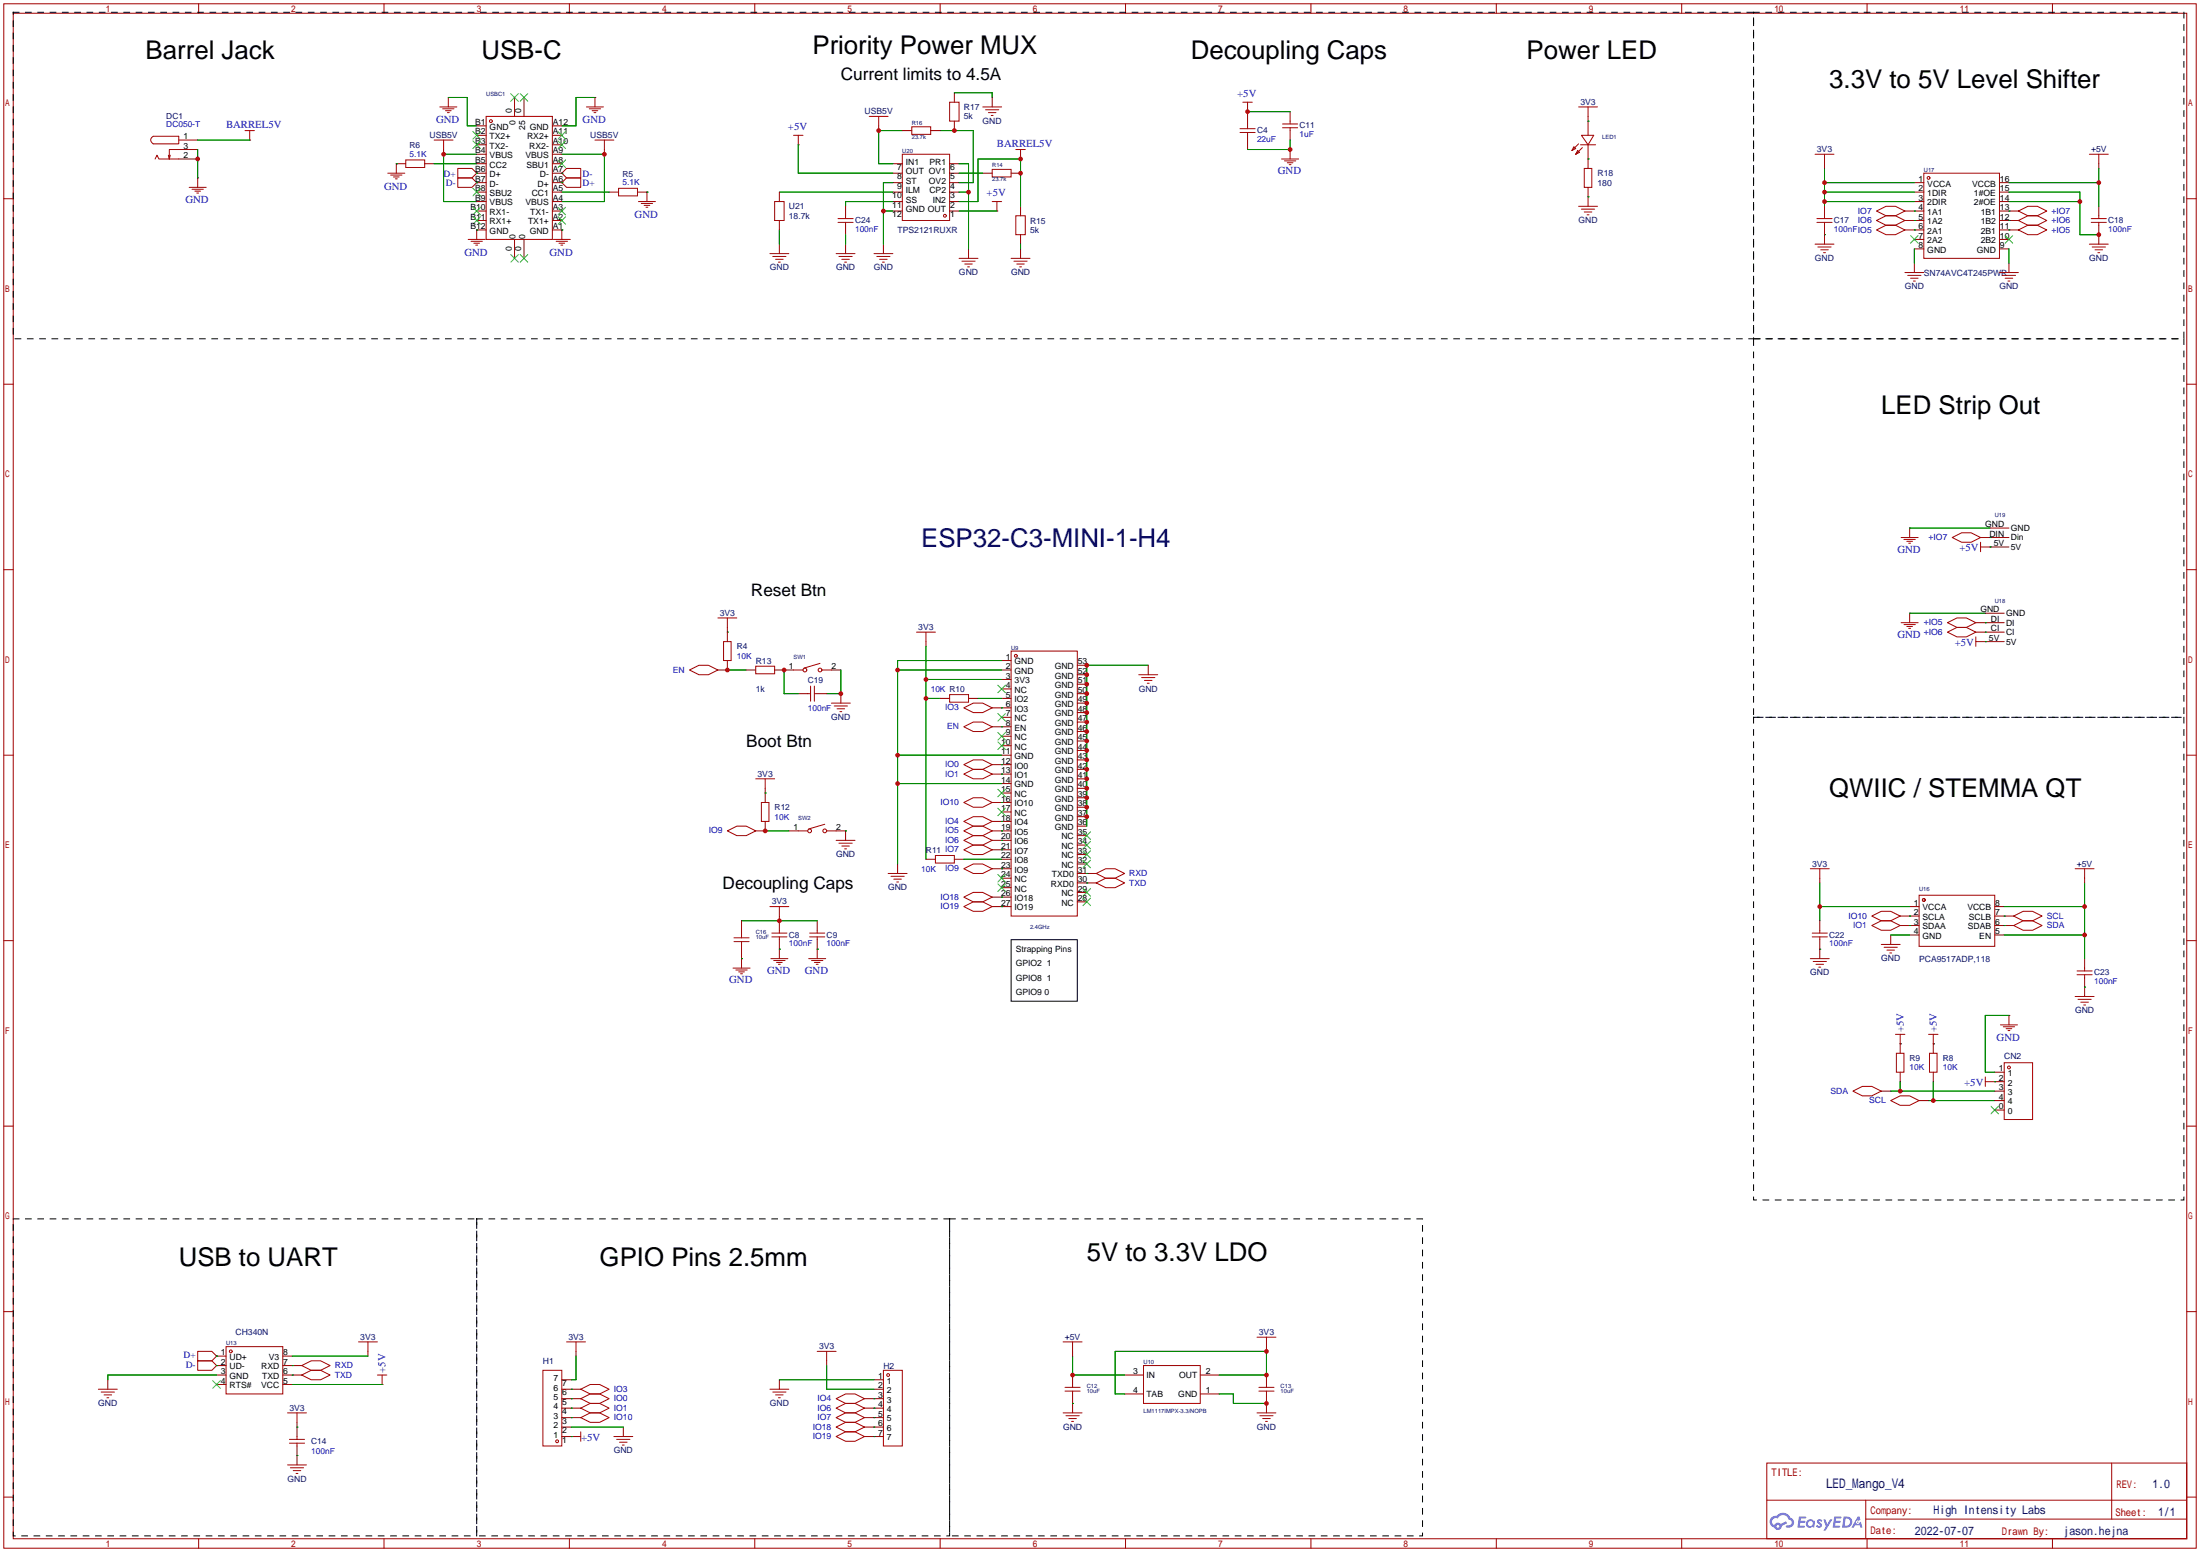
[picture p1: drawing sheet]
<svg xmlns="http://www.w3.org/2000/svg" width="591mm" height="417mm" viewBox="0 0 591 417" stroke-linecap="round" stroke-linejoin="round" font-family="sans-serif">
<g fill="none" stroke="#a10000" stroke-width=".27">
<path d="M1 1h588.8v414.5h-588.8zM3.6 3.6h583.6v409.4h-583.6zM53.3 1v2.6M103.1 1v2.6M152.9 1v2.6M202.7 1v2.6M252.5 1v2.6M302.3 1v2.6M352 1v2.6M401.8 1v2.6M451.6 1v2.6M501.4 1v2.6"/>
<path d="M551.2 1v2.6M1 53.3h2.6M587.2 53.3h2.6M1 103.1h2.6M587.2 103.1h2.6M1 152.9h2.6M587.2 152.9h2.6M1 202.7h2.6M587.2 202.7h2.6M1 252.5h2.6M587.2 252.5h2.6M1 302.3h2.6"/>
<path d="M587.2 302.3h2.6M1 352h2.6M587.2 352h2.6M474.5 392.7h112.7v20.3h-112.7zM567.1 392.7v15M1 401.8h2.6M53.3 413v2.5M103.1 413v2.5M152.9 413v2.5M202.7 413v2.5M252.5 413v2.5M302.3 413v2.5"/>
<path d="M352 413v2.5M401.8 413v2.5M451.6 413v2.5M474.5 402.7h112.7M501 407.7h86.2M501 402.7v10.1M501.4 413v2.5M551.2 413v2.5M587.2 401.8h2.6"/>
</g>
<g fill="#5487ff">
<path d="M488.1 407.9h1l.3 .2-.3 .4a.34 .34 0 0 0-.2-.3 .34 .34 0 0 0-.4 .2v.1a.8 .8 0 0 1 .8 .8 .8 .8 0 0 1-.8 .8l-.9-.4 .4-.4 .5 .3 .2-.3a.88 .88 0 0 1-.6-1.4z"/>
<path d="M489.7 407.8h.5l.5 1.3 .8-1.3h.6l-1.8 3h-.6l.6-1.1z"/>
<path d="M483.1 407l1.9 .2-.1 .3-1.3 .1-.1 .6h1.1l.3 .2-.3 .3h-1.1l-.2 .8h1.3l.1 .3-.1 .2h-1.9z"/>
<path d="M492.6 407l1.9 .2-.1 .3-1.3 .1-.1 .6h1.1l.2 .2-.2 .3h-1.2l-.1 .8h1.2l.2 .3-.2 .2h-1.9z"/>
<path d="M498.9 407h.5l.2 .9-.4 .3a.5 .5 0 0 0-.8 .2 .5 .5 0 0 0 .4 .7 .5 .5 0 0 0 .6-.5l.3-.2 .5 1.6h-.6l-.2-.6h-1.2l-.4 .6h-.6z"/>
<path d="M495.1 407l-.4 3h1a1.52 1.52 0 0 0 1.7-1.5 1.52 1.52 0 0 0-1.8-1.5zM495.6 407.6a1.03 1.03 0 0 1 1.2 1.1 1.03 1.03 0 0 1-1.4 .8z"/>
<path d="M485.3 408.2a1.11 1.11 0 0 0-.1 1.5 1.11 1.11 0 0 0 1.5 .1l.5 .2 .2-1.6-.4-.2a1.07 1.07 0 0 0-1.7 0zM485.5 408.9a.67 .67 0 0 1 1.3 0 .67 .67 0 0 1-1.3 0z"/>
<path d="M475.7 407.3a1.57 1.57 0 0 0 .8 2.7 1.04 1.04 0 0 0 1.1 .6 1.04 1.04 0 0 0 .9-1l1.4-.8-.3-.5-1.4 .7-.5-.3h-.6l-.6 .6a1 1 0 0 1-.5-1.4 1 1 0 0 1 1.4-.3 1.53 1.53 0 0 1 1.6-.9 1.53 1.53 0 0 1 1.3 1.2 .82 .82 0 0 1 .8 1 .82 .82 0 0 1-1.1 .5 .31 .31 0 0 0-.4 .3 .31 .31 0 0 0 .3 .3 1.43 1.43 0 0 0 1.8-.9 1.43 1.43 0 0 0-.9-1.8 2.26 2.26 0 0 0-3.8-.5l-.8 .2zM477.1 409.7a.39 .39 0 0 1 .7 0 .39 .39 0 0 1-.7 0z"/>
<circle cx="498.9" cy="408.5" r=".19"/>
</g>
<g fill="none" stroke="#a10000" stroke-width=".27">
<path d="M40.8 36.9l.3-.3h6.9v2h-6.9l-.6-.9zM65.8 35.1h2.5M67.1 35.1v2.5M116.6 37.6h5.1M118.1 28.7h4.6M118.9 29.2h3M119.1 37.6v2.5M119.6 29.7h1.6M120.1 30.2h.5M120.4 26.2v2.5M130.6 31.2h17.7v33.1h-17.7zM157.5 28.7h4.6"/>
<path d="M158.2 29.2h3.1M159 29.7h1.5M159.5 30.2h.5M159.8 26.2v2.5M159.8 37.6h5M162.3 37.6v2.5M213.1 36.3h2.5M214.4 36.3v2.6M233.4 31.2h5.1M236 31.2v2.6M244.9 34h5v2.1h-5zM255 27.4h2.6v5.1h-2.6z"/>
<path d="M263.9 28.7h5.1M264.7 29.5h3.5M265.4 30.2h2.1M266.2 31h.5M333 35.6h4.1M333 34.5h4.1M333.8 27.4h2.5M335 27.4v2.6M335 32.5v2M335 35.6v2M344.4 34.3h4.1M344.4 33.3h4.1"/>
<path d="M346.5 32.5v.8M346.5 34.3v.8M422.7 39.4l.5 .5-1.1 .5zM423.9 28.7h5.1M423.9 38.6l-1.8 1.8M424.4 38.9h4.1M424.7 36.3h3.3l-1.5 2.6zM424.9 39.6l-1.7 1.8M426.5 28.7v2.5M41.7 42.7l.5-1 .5 1h5.3M45.2 41.7l.3 1M45.7 41.7l-.2 1"/>
<path d="M48 40.1h-2.5v2.6M50.8 50.3h4.6M51.6 50.8h3M52.3 51.3h1.5M52.8 51.8h.5M53.1 47.8v2.5M104.1 46.5h4.6M104.9 47h3M105.7 47.5h1.5M106.2 48h.5M106.4 43.9v2.6M109 42.9h5v2.1h-5z"/>
<path d="M122.9 47.8h3.8l1.3 1.2-1.3 1.3h-3.8zM122.9 45.2h3.8l1.3 1.3-1.3 1.3h-3.8zM150.9 46.5l1.2-1.3h3.9v2.6h-3.9zM150.9 49l1.2-1.2h3.9v2.5h-3.9zM166.1 50.5h5.1v2.1h-5.1zM171.4 54.1h4.6M172.2 54.6h3.1M173 55.1h1.5M173.5 55.6h.5M173.7 51.6v2.5M208 54.1h2.6v5.1h-2.6zM225 59.7h4.1"/>
<path d="M225 58.7h4.1M227.1 57.9v.8M227.1 59.7v.8M242.3 41.4h12.7v17.8h-12.7zM266.4 45.5h5.1v2h-5.1zM266.4 54.1h2.6M267.7 54.1v2.5M272.8 57.9h2.5v5.1h-2.5zM272.8 40.1h2.5M274.1 40.1v2.6M344.2 42.7h4.5M344.9 43.2h3.1"/>
<path d="M345.7 43.7h1.5M346.2 44.2h.5M346.5 40.1v2.6M423.7 40.4l.5 .5-1 .5zM423.9 55.4h5.1M424.7 56.1h3.5M425.4 45.2h2.1v5.1h-2.1zM425.4 56.9h2.1M426.2 57.7h.5M487.4 41.4h5.1M487.9 59.7h4.1M487.9 58.7h4.1"/>
<path d="M490 41.4v2.5M490 57.9v.8M490 59.7v.8M503.9 59.2l2.6-1.3h2.5l2.6 1.3-2.6 1.3h-2.5zM503.9 56.6l2.6-1.2h2.5l2.6 1.2-2.6 1.3h-2.5zM516.6 46.5h20.4v22.8h-20.4zM542 59.2l2.6-1.3h2.5l2.6 1.3-2.6 1.3h-2.5zM542 56.6l2.6-1.2h2.5l2.6 1.2-2.6 1.3h-2.5zM561.1 41.4h5.1M561.6 59.7h4.1M561.6 58.7h4.1M563.6 41.4v2.5"/>
<path d="M563.6 57.9v.8M563.6 59.7v.8M125.7 64.3h4.6M126.5 64.8h3M127.3 65.3h1.5M127.8 65.8h.5M128 61.7v2.6M148.6 64.3h4.6M149.4 64.8h3M150.1 65.3h1.5M150.6 65.8h.5M150.9 61.7v2.6"/>
<path d="M206.8 68.1h5M207.5 68.8h3.6M208.3 69.6h2M209 70.4h.5M224.5 68.1h5.1M225.3 68.8h3.6M226.1 69.6h2M226.8 70.4h.5M234.7 68.1h5.1M235.5 68.8h3.5M236.2 69.6h2.1M237 70.4h.5"/>
<path d="M257.6 69.3h5M258.3 70.1h3.6M259.1 70.9h2M259.8 71.6h.5M271.5 69.3h5.1M272.3 70.1h3.5M273 70.9h2.1M273.8 71.6h.5M487.4 65.5h5.1M488.2 66.3h3.5M488.9 67.1h2.1M489.7 67.8h.5"/>
<path d="M503.9 61.7l2.6-1.2h2.5l2.6 1.2-2.6 1.3h-2.5zM511.6 73.2h5M512.3 73.9h3.6M513.1 74.7h2M513.8 75.4h.5M537 73.2h5M537.7 73.9h3.6M538.5 74.7h2M539.2 75.4h.6M542 61.7l2.6-1.2h2.5l2.6 1.2-2.6 1.3h-2.5zM561.1 65.5h5.1M561.8 66.3h3.6"/>
<path d="M562.6 67.1h2M563.4 67.8h.5M510.5 144.3h4.6M511.3 144.8h3M512.1 145.3h1.5M512.6 145.8h.5M512.8 141.7v2.6M524.3 144.3l2.5-1.3h2.5l2.6 1.3-2.6 1.2h-2.5zM531.9 146.8h2.5M531.9 145.5v2.6M185.2 179.8l2.5-1.2h2.5l2.6 1.2-2.6 1.3h-2.5zM192.8 165.9h5.1"/>
<path d="M194.3 172.2h2v5.1h-2zM195.3 165.9v2.5M202.9 178.8h5.1v2h-5.1zM213.1 179.8h2.5M220.2 178.1l-4.3 1.2M220.7 179.8h2.6M246.1 169.7h5.1M248.7 169.7v2.5M271.5 174.8h17.8v71.1h-17.8zM510.5 167.1h4.6M511.3 167.6h3M512.1 168.1h1.5"/>
<path d="M512.6 168.7h.5M512.8 164.6v2.5M523 169.7l2.5-1.3h2.6l2.5 1.3-2.5 1.2h-2.6zM523 167.1l2.5-1.2h2.6l2.5 1.2-2.5 1.3h-2.6zM530.6 172.2h2.5M530.6 170.9v2.6M216.9 186.2h.8M217.7 184.2v4M218.7 184.2v4M218.7 186.2h.8M223.3 188.7h5M224 189.5h3.6"/>
<path d="M224.8 190.2h2M225.6 191h.5M255 186.4h5.1v2.1h-5.1zM258.8 190l2.6-1.3h2.5l2.5 1.3-2.5 1.3h-2.5zM258.8 195.1l2.6-1.3h2.5l2.5 1.3-2.5 1.2h-2.5zM305.8 181.1h5.1M306.6 181.9h3.5M307.3 182.6h2.1M308.1 183.4h.5M202.9 209h5.1M204.5 215.4h2v5.1h-2zM205.5 209v2.6"/>
<path d="M258.8 205.2l2.6-1.2h2.5l2.5 1.2-2.5 1.3h-2.5zM258.8 207.8l2.6-1.3h2.5l2.5 1.3-2.5 1.2h-2.5zM258.8 215.4l2.6-1.3h2.5l2.5 1.3-2.5 1.3h-2.5zM195.3 223l2.6-1.3h2.5l2.5 1.3-2.5 1.3h-2.5zM214.4 223h2.5M221.5 221.2l-4.3 1.3M222 223h2.5M224.5 225.6h5.1M225.3 226.3h3.6M226.1 227.1h2M226.8 227.8h.5M238.5 234.4h5.1"/>
<path d="M239.3 235.2h3.5M240 236h2.1M240.8 236.7h.5M251.2 229.6h5.1v2h-5.1zM258.8 228.1l2.6-1.3h2.5l2.5 1.3-2.5 1.3h-2.5zM258.8 220.5l2.6-1.3h2.5l2.5 1.3-2.5 1.2h-2.5zM258.8 223l2.6-1.3h2.5l2.5 1.3-2.5 1.3h-2.5zM258.8 225.6l2.6-1.3h2.5l2.5 1.3-2.5 1.2h-2.5zM258.8 233.2l2.6-1.3h2.5l2.5 1.3-2.5 1.2h-2.5zM294.4 237l2.5-1.3h2.6l2.5 1.3-2.5 1.3h-2.6zM294.4 234.4l2.5-1.2h2.6l2.5 1.2-2.5 1.3h-2.6zM486.2 233.2h5"/>
<path d="M488.7 233.2v2.5M557.3 233.2h5.1M559.8 233.2v2.5M196.8 259.8h4.6M197.1 252.7h4.1M197.1 251.7h4.1M199.1 249.7v2M199.1 252.7v2.1M199.1 257.3v2.5M206.8 243.3h5M207 257.3h4.6M207.3 251.5h4"/>
<path d="M207.3 250.4h4M207.8 257.8h3M208.5 258.3h1.6M209 258.8h.5M209.3 243.3v2.6M209.3 249.7v.7M209.3 251.5v.7M209.3 254.8v2.5M217.2 257.3h4.5M217.4 251.5h4.1M217.4 250.4h4.1M217.9 257.8h3.1"/>
<path d="M218.7 258.3h1.5M219.2 258.8h.5M219.5 249.7v.7M219.5 251.5v.7M219.5 254.8v2.5M258.8 243.3l2.6-1.2h2.5l2.5 1.2-2.5 1.3h-2.5zM258.8 240.8l2.6-1.3h2.5l2.5 1.3-2.5 1.3h-2.5zM486.2 257.3h5M486.7 251.5h4M486.7 250.4h4M486.9 258.1h3.6M487.7 258.8h2"/>
<path d="M488.4 259.6h.5M488.7 249.7v.7M488.7 251.5v.7M502.7 245.9l2.5-1.3h2.5l2.6 1.3-2.6 1.2h-2.5zM502.7 248.4l2.5-1.3h2.5l2.6 1.3-2.6 1.3h-2.5zM505.2 253.5h5.1M506 254.3h3.5M506.7 255h2.1M507.5 255.8h.5M515.4 240.3h20.3v13.7h-20.3zM540.8 248.4l2.5-1.3h2.5l2.6 1.3-2.6 1.3h-2.5zM540.8 245.9l2.5-1.3h2.5l2.6 1.3-2.6 1.2h-2.5z"/>
<path d="M559.8 259.8v.8M197.6 260.4h3.1M198.4 260.9h1.5M198.9 261.4h.5M509 277.6h2.6M510.3 277.6v2.6M517.9 277.6h2.5M519.2 277.6v2.6M537.2 275.1h4.6M538 275.6h3M538.7 276.1h1.6M539.2 276.6h.6"/>
<path d="M539.5 272.5v2.6M557.3 267.5h5.1M557.8 261.6h4M557.8 260.6h4M558 268.2h3.6M558.8 269h2M559.6 269.7h.5M559.8 261.6v.8M497.6 292.9l2.5-1.3h2.6l2.5 1.3-2.5 1.2h-2.6zM507.7 295.4l2.6-1.3h2.5l2.6 1.3-2.6 1.3h-2.5zM509.3 282.7h2v5.1h-2zM518.2 282.7h2v5.1h-2z"/>
<path d="M533.1 290.3h2.6M533.1 289.1v2.5M538.2 285.2h7.6v15.3h-7.6zM337.6 358.9h5M340.1 358.9v2.5M26.4 372.9h5.1M27.2 373.6h3.5M27.9 374.4h2.1M28.7 375.2h.5M53.1 362.7h3.8l1.3 1.3-1.3 1.3h-3.8zM53.1 365.3h3.8l1.3 1.2-1.3 1.3h-3.8zM60.7 361.4h15.2v12.7h-15.2z"/>
<path d="M77.2 379.2h5.1M79.8 379.2v2.6M81 369.1l2.6-1.3h2.5l2.5 1.3-2.5 1.2h-2.5zM81 366.5l2.6-1.2h2.5l2.5 1.2-2.5 1.3h-2.5zM96.3 360.2h5M98.8 360.2v2.5M101.3 369.1h2.6M102.6 369.1v2.5M145.8 367.8h5.1v20.3h-5.1zM152.1 360.2h5.1M154.7 360.2v2.5M156 372.9l2.5-1.3h2.5l2.6 1.3-2.6 1.2h-2.5z"/>
<path d="M156 375.4l2.5-1.3h2.5l2.6 1.3-2.6 1.3h-2.5zM156 378l2.5-1.3h2.5l2.6 1.3-2.6 1.2h-2.5zM206.8 372.9h5M207.5 373.6h3.6M208.3 374.4h2M209 375.2h.5M219.5 362.7h5M222 362.7v2.6M224.5 378l2.6-1.3h2.5l2.6 1.3-2.6 1.2h-2.5zM224.5 375.4l2.6-1.3h2.5l2.6 1.3-2.6 1.3h-2.5zM237.2 367.8h5.1v20.3h-5.1zM285.5 379.2h5.1"/>
<path d="M285.5 360.2h5.1M286 373.4h4.1M286 372.4h4.1M286.3 380h3.5M288 360.2v2.5M288 371.6v.8M288 373.4v.7M307.1 366.5h15.2v10.2h-15.2zM337.6 379.2h5M338.1 373.4h4M338.1 372.4h4M338.3 380h3.6"/>
<path d="M340.1 371.6v.8M340.1 373.4v.7M77.2 393.2h5.1M77.7 386.3h4.1M77.7 387.4h4.1M78 394h3.5M78.7 394.7h2.1M79.5 395.5h.5M79.8 385.6v.7M79.8 387.4v.7M153.4 385.6h2.6M156 380.5l2.5-1.3h2.5l2.6 1.3-2.6 1.3h-2.5z"/>
<path d="M156 384.3v2.5M164.8 385.6h5.1M165.6 386.3h3.6M166.4 387.1h2M167.1 387.9h.5M224.5 380.5l2.6-1.3h2.5l2.6 1.3-2.6 1.3h-2.5zM224.5 383l2.6-1.2h2.5l2.6 1.2-2.6 1.3h-2.5zM224.5 385.6l2.6-1.3h2.5l2.6 1.3-2.6 1.2h-2.5zM287 380.7h2.1M287.8 381.5h.5M339.1 380.7h2M339.9 381.5h.5"/>
<circle cx="131.8" cy="32.5" r=".38"/>
<circle cx="253.7" cy="57.9" r=".38"/>
<circle cx="517.9" cy="47.8" r=".38"/>
<circle cx="216.2" cy="179.8" r=".51"/>
<circle cx="220.2" cy="179.8" r=".51"/>
<circle cx="272.8" cy="176" r=".38"/>
<circle cx="217.4" cy="223" r=".51"/>
<circle cx="221.5" cy="223" r=".51"/>
<circle cx="516.6" cy="241.6" r=".38"/>
<circle cx="539.5" cy="286.5" r=".38"/>
<circle cx="62" cy="362.7" r=".38"/>
<circle cx="238.5" cy="369.1" r=".38"/>
<circle cx="149.6" cy="386.8" r=".38"/>
</g>
<g fill="none" stroke="#870000" stroke-width=".27">
<path d="M48 37.6h5.1M67.1 37.6h.1M120.4 26.2h.1M128 33.8h2.6M128 36.3h2.6M128 38.9h2.6M138.2 26.2v5M140.7 26.2v5M148.3 33.8h2.6M148.3 36.3h2.6M148.3 38.9h2.6M159.8 26.2h.1"/>
<path d="M214.4 38.9h.1M236 33.8v1.3M242.3 35.1h2.6M249.9 35.1h2.6M256.3 24.9v2.5M256.3 32.5v2.6M266.4 26.2v2.5M335 30h.1M335 30v2.5M335 37.6v2.5M346.5 30v2.5M346.5 35.1v2.5"/>
<path d="M426.5 31.2v5.1M426.5 38.9v6.3M48 42.7h5.1M48 40.1h5.1M53.1 47.8h.1M106.4 43.9h.1M106.4 43.9h2.6M114 43.9h2.6M119.1 40.1v1.3M128 49h.1M128 46.5h.1M128 51.6h2.6"/>
<path d="M128 43.9h2.6M128 49h2.6M128 54.1h2.6M128 56.6h2.6M128 59.2h2.6M128 41.4h2.6M128 46.5h2.6M148.3 51.6h2.6M148.3 43.9h2.6M148.3 49h2.6M148.3 54.1h2.6M148.3 56.6h2.6"/>
<path d="M148.3 59.2h2.6M148.3 41.4h2.6M148.3 46.5h2.6M150.9 46.5h.1M150.9 49h.1M162.3 40.1v1.3M163.6 51.6h2.5M171.2 51.6h2.5M173.7 51.6h.1M209.3 51.6v2.5M209.3 59.2v2.5M227.1 55.4v2.5"/>
<path d="M239.8 51.6h2.5M239.8 43.9h2.5M239.8 49h2.5M239.8 54.1h2.5M239.8 56.6h2.5M239.8 46.5h2.5M255 51.6h2.6M255 43.9h2.6M255 49h2.6M255 54.1h2.6M255 56.6h2.6M255 46.5h2.6"/>
<path d="M263.9 46.5h2.5M267.7 56.6h.1M271.5 46.5h2.6M274.1 42.7h.1M274.1 55.4v2.5M346.5 40.1h.1M426.5 50.3v5.1M490 43.9v1.3M490 55.4v2.5M511.6 56.6h5M511.6 59.2h5M514.1 51.6h2.5"/>
<path d="M514.1 49h2.5M514.1 54.1h2.5M537 51.6h2.5M537 49h2.5M537 54.1h2.5M537 56.6h5M537 59.2h5M563.6 43.9v1.3M563.6 55.4v2.5M128 61.7h.1M128 61.7h2.6M138.2 64.3v5"/>
<path d="M140.7 64.3v5M148.3 61.7h2.6M150.9 61.7h.1M209.3 65.5v2.6M227.1 60.5v2.5M227.1 65.5v2.6M237.2 65.5v2.6M260.1 66.8v2.5M274.1 63v2.5M274.1 66.8v2.5M490 60.5v5M511.6 61.7h5"/>
<path d="M514.1 64.3h2.5M514.1 66.8h2.5M514.1 70.6v2.6M537 61.7h5M537 64.3h2.5M537 66.8h2.5M539.5 70.6v2.6M563.6 60.5v5M512.8 141.7h.1M531.9 144.3h7.6M534.4 146.8h.1M534.4 146.8h5.1"/>
<path d="M534.4 141.7h5.1M195.3 177.3v2.5h-2.5M195.3 168.4v3.8M200.4 179.8h2.5M208 179.8h5.1M223.3 179.8h2.5M248.7 172.2v1.3M269 179.8h2.5M269 177.3h2.5M289.3 178.6h2.5M308.4 178.6v2.5M512.8 164.6h.1"/>
<path d="M530.6 169.7h7.6M530.6 167.1h7.6M533.1 172.2h.1M533.1 172.2h5.1M533.1 164.6h5.1M214.4 186.2h2.5M219.5 186.2h2.5M225.8 186.2v2.5M252.5 187.5h2.5M260.1 187.5h2.5M266.4 195.1h5.1M266.4 190h5.1"/>
<path d="M269 197.6h2.5M269 192.5h2.5M269 187.5h2.5M269 184.9h2.5M269 182.4h2.5M289.3 181.1h2.5M289.3 183.6h2.5M289.3 186.2h2.5M289.3 188.7h2.5M289.3 191.3h2.5M289.3 193.8h2.5M289.3 196.3h2.5"/>
<path d="M289.3 198.9h2.5M205.5 211.6v3.8M266.4 215.4h5.1M266.4 207.8h5.1M266.4 205.2h5.1M269 217.9h2.5M269 212.9h2.5M269 210.3h2.5M269 202.7h2.5M269 200.2h2.5M289.3 201.4h2.5M289.3 204h2.5"/>
<path d="M289.3 206.5h2.5M289.3 209h2.5M289.3 211.6h2.5M289.3 214.1h2.5M289.3 216.7h2.5M289.3 219.2h2.5M205.5 220.5v2.5h-2.6M211.8 223h2.6M224.5 223h2.6v2.6M241 231.9v2.5M248.7 230.6h2.5M256.3 230.6h2.5"/>
<path d="M266.4 233.2h5.1M266.4 228.1h5.1M266.4 225.6h5.1M266.4 223h5.1M266.4 220.5h5.1M269 238.3h2.5M269 235.7h2.5M269 230.6h2.5M289.3 221.7h2.5M289.3 224.3h2.5M289.3 226.8h2.5M289.3 229.4h2.5"/>
<path d="M289.3 231.9h2.5M289.3 234.4h5.1M289.3 237h5.1M289.3 239.5h2.5M488.7 235.7v1.3M559.8 235.7v1.3M199.1 257.3h.1M199.1 247.1v2.6M199.1 254.8v2.5M209.3 254.8h.1M209.3 245.9v3.8M209.3 252.2v2.6"/>
<path d="M219.5 254.8h.1M219.5 247.1v2.6M219.5 252.2v2.6M266.4 243.3h5.1M266.4 240.8h5.1M289.3 242.1h2.5M488.7 247.1v2.6M488.7 252.2v5.1M507.7 251v2.5M510.3 245.9h5.1M510.3 248.4h5.1M512.8 243.3h2.6"/>
<path d="M512.8 251h2.6M535.7 243.3h2.5M535.7 245.9h5.1M535.7 248.4h5.1M535.7 251h2.5M559.8 257.3v2.5M539.5 272.5h.1M559.8 262.4v5.1M505.2 292.9h2.5M510.3 280.2h.1M510.3 280.2v2.5M510.3 287.8v2.5"/>
<path d="M515.4 295.4h2.5M519.2 280.2h.1M519.2 280.2v2.5M519.2 287.8v2.5M535.7 290.3h.1M535.7 287.8h2.5M535.7 290.3h2.5M535.7 292.9h2.5M535.7 295.4h2.5M535.7 297.9h2.5M29 370.3v2.6M58.2 364h.1"/>
<path d="M58.2 366.5h.1M58.2 369.1h2.5M58.2 364h2.5M58.2 366.5h2.5M58.2 371.6h2.5M75.9 369.1h5.1M75.9 364h2.6M75.9 366.5h5.1M75.9 371.6h2.6M98.8 362.7v1.3M102.6 371.6h.1M150.9 378h5.1"/>
<path d="M150.9 375.4h5.1M150.9 372.9h5.1M150.9 370.3h2.5M154.7 362.7v1.3M209.3 370.3v2.6M222 365.3v1.2M232.2 378h5M232.2 375.4h5M234.7 372.9h2.5M234.7 370.3h2.5M288 362.7v1.3M288 369.1v2.5"/>
<path d="M288 374.1v5.1M302 369.1h5.1M302 374.1h5.1M322.3 369.1h5.1M322.3 374.1h5.1M340.1 361.4v1.3M340.1 369.1v2.5M340.1 374.1v5.1M79.8 381.8v3.8M79.8 388.1v5.1M150.9 385.6h2.5M150.9 383h2.5"/>
<path d="M150.9 380.5h5.1M153.4 385.6h.1M167.4 383v2.6M232.2 385.6h5M232.2 383h5M232.2 380.5h5"/>
</g>
<g fill="none" stroke="#008700" stroke-width=".27">
<path d="M53.1 37.6h14M120.4 26.2h5.1v7.6h2.5M159.8 26.2h-5.1v7.6h-3.8M214.4 38.9v7.6h25.4M242.3 35.1h-6.3v8.8h3.8M252.5 35.1h8.9v13.9h-3.8M256.3 24.9h10.1v1.3M335 30h11.5M346.5 37.6v2.5h-11.5M426.5 32.5h.1M53.1 40.1v7.7M106.4 43.9h.1"/>
<path d="M116.6 43.9h11.4M128 49h.1M128 46.5h.1M128 41.4h-8.9v12.7h8.9M150.9 46.5h.1M150.9 49h.1M150.9 51.6h12.7M150.9 41.4h11.4v12.7h-11.4M173.7 51.6h.1M209.3 51.6h30.5M237.2 56.6h2.6M239.8 54.1h-12.7v1.3"/>
<path d="M239.8 49h-2.6v16.5M257.6 43.9h2.5v22.9M257.6 51.6h2.5M257.6 54.1h5v-11.4h11.5v12.7M257.6 56.6h10.1M257.6 46.5h6.3M426.5 42.7h.1M426.5 52.8h.1M490 51.6h24.1M490 54.1h24.1M490 49h24.1M490 45.2v10.2"/>
<path d="M514.1 59.2h.1M514.1 56.6h.1M539.5 59.2h.1M539.5 56.6h.1M539.5 51.6h19v11.4h5.1M539.5 54.1h19M539.5 49h24.1M563.6 45.2v10.2M128 61.7h.1M150.9 61.7h.1M209.3 61.7v3.8M227.1 63v2.5"/>
<path d="M274.1 65.5v1.3M490 63h.1M514.1 61.7h.1M514.1 66.8v3.8M539.5 61.7h.1M539.5 66.8v3.8M512.8 141.7h21.6M534.4 146.8h.1M534.4 144.3h.1M195.3 169.7h.1M195.3 179.8h5.1M210.6 179.8v6.4h3.8"/>
<path d="M225.8 179.8v6.4h-3.8M241 179.8h28M248.7 173.5v57.1M269 177.3h-28v54.6M308.4 178.6h-16.6v43.1M512.8 164.6h20.3M533.1 172.2h.1M533.1 169.7h.1M533.1 167.1h.1M248.7 182.4h20.3M248.7 187.5h3.8M262.6 187.5h6.4"/>
<path d="M269 190h.1M269 195.1h.1M205.5 212.9h.1M241 202.7h28M241 210.3h28M269 205.2h.1M269 207.8h.1M269 215.4h.1M205.5 223h6.3M227.1 223h.1M258.8 230.6h10.2M269 228.1h.1"/>
<path d="M269 220.5h.1M269 223h.1M269 225.6h.1M269 233.2h.1M291.8 234.4h.1M291.8 237h.1M488.7 237v10.1M559.8 237v20.3M199.1 257.3h.1M199.1 247.1h20.4M209.3 254.8h.1M219.5 254.8h.1"/>
<path d="M269 243.3h.1M269 240.8h.1M488.7 254.8h.1M488.7 243.3h24.1M507.7 251h5.1M512.8 248.4h.1M512.8 245.9h.1M538.2 248.4h.1M538.2 245.9h.1M538.2 251h21.6M538.2 243.3h21.6M539.5 272.5h-6.4v15.3h2.6"/>
<path d="M559.8 264.9h.1M507.7 292.9h28M510.3 280.2h.1M510.3 290.3v2.6M517.9 295.4h17.8M519.2 280.2h.1M519.2 290.3v5.1M535.7 290.3h.1M58.2 364h.1M58.2 366.5h.1M58.2 369.1h-29.2v1.2M78.5 369.1h.1"/>
<path d="M78.5 366.5h.1M78.5 364h20.3M78.5 371.6h24.1M153.4 375.4h.1M153.4 378h.1M153.4 372.9h.1M154.7 364v6.3h-1.3M209.3 370.3h25.4M222 366.5v6.4h12.7M234.7 378h.1M234.7 375.4h.1M288 376.7h.1"/>
<path d="M288 364v5.1h14M327.4 369.1h12.7v-6.4h-40.6v11.4h2.5M327.4 374.1h3.8v2.6h8.9M79.8 383h.1M79.8 390.7h.1M153.4 385.6h.1M153.4 380.5h.1M153.4 383h14M234.7 380.5h.1M234.7 385.6h.1M234.7 383h.1"/>
</g>
<g fill="none" stroke="#3c3" stroke-width=".27">
<path d="M127 35.3l2 2M127 37.8l2 2.1M129 35.3l-2 2M129 37.8l-2 2.1M137.2 25.1l2 2.1M139.2 25.1l-2 2.1M139.7 25.1l2 2.1M141.7 25.1l-2 2.1M149.9 37.8l2 2.1M149.9 35.3l2 2M151.9 35.3l-2 2M151.9 37.8l-2 2.1"/>
<path d="M127 50.5l2 2.1M127 55.6l2 2.1M127 58.2l2 2M129 50.5l-2 2.1M129 55.6l-2 2.1M129 58.2l-2 2M149.9 58.2l2 2M149.9 55.6l2 2.1M149.9 42.9l2 2.1M151.9 55.6l-2 2.1M151.9 58.2l-2 2M151.9 42.9l-2 2.1"/>
<path d="M137.2 68.3l2 2.1M139.2 68.3l-2 2.1M139.7 68.3l2 2.1M141.7 68.3l-2 2.1M513.1 63.2l2 2.1M515.1 63.2l-2 2.1M538.5 63.2l2 2.1M540.5 63.2l-2 2.1M268 199.1l2 2.1M268 196.6l2 2M268 191.5l2 2M268 183.9l2 2"/>
<path d="M270 199.1l-2 2.1M270 196.6l-2 2M270 191.5l-2 2M270 183.9l-2 2M268 216.9l2 2M268 211.8l2 2.1M270 216.9l-2 2M270 211.8l-2 2.1M268 237.2l2 2.1M268 234.7l2 2M270 237.2l-2 2.1M270 234.7l-2 2"/>
<path d="M290.8 223.3l2.1 2M290.8 225.8l2.1 2M290.8 228.3l2.1 2.1M290.8 230.9l2.1 2M290.8 238.5l2.1 2M292.9 223.3l-2.1 2M292.9 225.8l-2.1 2M292.9 228.3l-2.1 2.1M292.9 230.9l-2.1 2M292.9 238.5l-2.1 2M290.8 241l2.1 2.1M292.9 241l-2.1 2.1"/>
<path d="M534.7 296.9l2 2.1M536.7 296.9l-2 2.1M57.1 370.6l2.1 2M59.2 370.6l-2.1 2"/>
</g>
<path d="M271.5 252.2h17.8v16.5h-17.8z" fill="none" stroke="#000" stroke-width=".27"/>
<path d="M3.6 3.3h467.3v87.6h-467.3zM470.9 3.3h115.6v87.6h-115.6zM470.9 90.9h115.6v101.6h-115.6zM470.9 192.5h115.6v129.6h-115.6zM3.6 327.2h124.4v85h-124.4zM128 327.2h127v85h-127zM255 327.2h127v85h-127z" fill="none" stroke="#000" stroke-width=".27" stroke-dasharray="1.5 1.8"/>
<g fill="#c00">
<circle cx="209.3" cy="247.1" r=".63"/>
<circle cx="53.1" cy="42.7" r=".63"/>
<circle cx="291.8" cy="178.6" r=".63"/>
<circle cx="291.8" cy="181.1" r=".63"/>
<circle cx="291.8" cy="183.6" r=".63"/>
<circle cx="291.8" cy="186.2" r=".63"/>
<circle cx="291.8" cy="188.7" r=".63"/>
<circle cx="291.8" cy="191.3" r=".63"/>
<circle cx="291.8" cy="193.8" r=".63"/>
<circle cx="291.8" cy="196.3" r=".63"/>
<circle cx="291.8" cy="198.9" r=".63"/>
<circle cx="291.8" cy="201.4" r=".63"/>
<circle cx="291.8" cy="204" r=".63"/>
<circle cx="291.8" cy="206.5" r=".63"/>
<circle cx="291.8" cy="209" r=".63"/>
<circle cx="291.8" cy="211.6" r=".63"/>
<circle cx="291.8" cy="214.1" r=".63"/>
<circle cx="291.8" cy="216.7" r=".63"/>
<circle cx="291.8" cy="219.2" r=".63"/>
<circle cx="241" cy="179.8" r=".63"/>
<circle cx="241" cy="202.7" r=".63"/>
<circle cx="241" cy="210.3" r=".63"/>
<circle cx="288" cy="369.1" r=".63"/>
<circle cx="340.1" cy="376.7" r=".63"/>
<circle cx="340.1" cy="362.7" r=".63"/>
<circle cx="340.1" cy="369.1" r=".63"/>
<circle cx="248.7" cy="182.4" r=".63"/>
<circle cx="248.7" cy="187.5" r=".63"/>
<circle cx="510.3" cy="292.9" r=".63"/>
<circle cx="519.2" cy="295.4" r=".63"/>
<circle cx="205.5" cy="223" r=".63"/>
<circle cx="225.8" cy="186.2" r=".63"/>
<circle cx="210.6" cy="179.8" r=".63"/>
<circle cx="195.3" cy="179.8" r=".63"/>
<circle cx="488.7" cy="243.3" r=".63"/>
<circle cx="559.8" cy="243.3" r=".63"/>
<circle cx="559.8" cy="251" r=".63"/>
<circle cx="563.6" cy="63" r=".63"/>
<circle cx="558.5" cy="54.1" r=".63"/>
<circle cx="563.6" cy="49" r=".63"/>
<circle cx="490" cy="49" r=".63"/>
<circle cx="490" cy="51.6" r=".63"/>
<circle cx="490" cy="54.1" r=".63"/>
<circle cx="162.3" cy="41.4" r=".63"/>
<circle cx="119.1" cy="41.4" r=".63"/>
<circle cx="237.2" cy="56.6" r=".63"/>
<circle cx="274.1" cy="46.5" r=".63"/>
<circle cx="274.1" cy="42.7" r=".63"/>
<circle cx="260.1" cy="51.6" r=".63"/>
<circle cx="236" cy="35.1" r=".63"/>
<circle cx="256.3" cy="35.1" r=".63"/>
<circle cx="346.5" cy="40.1" r=".63"/>
<circle cx="335" cy="30" r=".63"/>
</g>
<g font-size="6.9">
<text x="39.1" y="15.9">Barrel Jack</text>
<text x="129.3" y="15.9">USB-C</text>
<text x="218.2" y="14.6">Priority Power MUX</text>
<text x="319.8" y="15.9">Decoupling Caps</text>
<text x="410" y="15.9">Power LED</text>
<text x="491.2" y="23.5">3.3V to 5V Level Shifter</text>
<text x="505.2" y="111.1">LED Strip Out</text>
<text x="491.2" y="214">QWIIC / STEMMA QT</text>
<text x="48" y="339.7">USB to UART</text>
<text x="161" y="339.7">GPIO Pins 2.5mm</text>
<text x="291.8" y="338.5">5V to 3.3V LDO</text>
</g>
<text font-size="6.9" fill="#000080" x="247.4" y="146.7">ESP32-C3-MINI-1-H4</text>
<g font-size="4.6">
<text x="225.8" y="21.4">Current limits to 4.5A</text>
<text x="201.7" y="159.9">Reset Btn</text>
<text x="200.4" y="200.5">Boot Btn</text>
<text x="194.1" y="238.6">Decoupling Caps</text>
</g>
<text font-size="3.5" fill="#000080" x="490.4" y="399.3">LED_Mango_V4</text>
<g font-size="3.2" fill="#000080">
<text x="578" y="399.5">1.0</text>
<text x="519.2" y="406.4">High Intensity Labs</text>
<text x="579.5" y="406.9">1/1</text>
<text x="514.3" y="412">2022-07-07</text>
<text x="554.1" y="411.9">jason.hejna</text>
</g>
<g font-size="2.9" fill="#00f">
<text x="332.3" y="26">+5V</text>
<text x="60.7" y="34.5">BARREL5V</text>
<text x="117.1" y="33.1">GND</text>
<text x="156.5" y="33.1">GND</text>
<text x="211.6" y="34.9">+5V</text>
<text x="267.7" y="39.6">BARREL5V</text>
<text x="343.2" y="46.8">GND</text>
<text x="103.1" y="50.9">GND</text>
<text x="265" y="52.6">+5V</text>
<text x="49.8" y="54.4">GND</text>
<text x="170.4" y="58.5">GND</text>
<text x="124.7" y="68.7">GND</text>
<text x="147.6" y="68.7">GND</text>
<text x="509.5" y="148.4">GND</text>
<text x="526.2" y="147.9">+5V</text>
<text x="509.5" y="171.2">GND</text>
<text x="525" y="173.3">+5V</text>
<text x="195.8" y="264">GND</text>
<text x="206" y="261.4">GND</text>
<text x="216.2" y="261.4">GND</text>
<text x="511.2" y="277.1" transform="rotate(-90 511.2 277.1)">+5V</text>
<text x="520.1" y="277.1" transform="rotate(-90 520.1 277.1)">+5V</text>
<text x="536.2" y="279.5">GND</text>
<text x="527.5" y="291.4">+5V</text>
<text x="103.6" y="368.5" transform="rotate(-90 103.6 368.5)">+5V</text>
<text x="156.1" y="386.7">+5V</text>
</g>
<g font-size="2.8" fill="#a00000">
<text x="475.7" y="396.1">TITLE:</text>
<text x="568.4" y="399.5">REV:</text>
<text x="502.3" y="406.3">Company:</text>
<text x="568.1" y="406.8">Sheet:</text>
<text x="502.3" y="411.8">Date:</text>
<text x="537.6" y="411.9">Drawn By:</text>
</g>
<g font-size="2.6" fill="#00f">
<text x="119.1" y="47.4">D+</text>
<text x="156.5" y="47.5">D-</text>
<text x="119.7" y="50">D-</text>
<text x="156.5" y="50">D+</text>
<text x="49.3" y="364.5">D+</text>
<text x="49.9" y="367.1">D-</text>
</g>
<g font-size="2.5" fill="#a00000">
<text x="476.5" y="3.3">10</text>
<text x="526.3" y="3.3">11</text>
<text x="476.5" y="415.3">10</text>
<text x="526.3" y="415.3">11</text>
</g>
<g font-size="2.3" fill="#000080">
<text x="258.8" y="29.5">R17</text>
<text x="424.4" y="28.1">3V3</text>
<text x="232.2" y="30.7">USB5V</text>
<text x="258.8" y="32">5k</text>
<text x="263.9" y="33.2">GND</text>
<text x="115.3" y="37">USB5V</text>
<text x="158.5" y="37">USB5V</text>
<text x="487.9" y="40.8">3V3</text>
<text x="561.5" y="40.8">+5V</text>
<text x="429" y="47.3">R18</text>
<text x="429" y="49.8">180</text>
<text x="211.8" y="56.2">U21</text>
<text x="211.8" y="58.7">18.7k</text>
<text x="276.6" y="60">R15</text>
<text x="423.9" y="59.9">GND</text>
<text x="241" y="62.5">TPS2121RUXR</text>
<text x="276.6" y="62.5">5k</text>
<text x="487.4" y="70">GND</text>
<text x="561.1" y="70">GND</text>
<text x="206.7" y="72.6">GND</text>
<text x="224.5" y="72.6">GND</text>
<text x="234.7" y="72.6">GND</text>
<text x="257.5" y="73.8">GND</text>
<text x="271.5" y="73.8">GND</text>
<text x="511.5" y="77.7">GND</text>
<text x="516.6" y="74">SN74AVC4T245PWR</text>
<text x="536.9" y="77.7">GND</text>
<text x="193.3" y="165.3">3V3</text>
<text x="246.6" y="169.1">3V3</text>
<text x="202.9" y="178.1">R13</text>
<text x="202.9" y="185.7">1k</text>
<text x="305.8" y="185.6">GND</text>
<text x="223.2" y="193.2">GND</text>
<text x="203.4" y="208.5">3V3</text>
<text x="224.5" y="230.1">GND</text>
<text x="486.6" y="232.6">3V3</text>
<text x="557.7" y="232.6">+5V</text>
<text x="238.5" y="238.9">GND</text>
<text x="207.2" y="242.8">3V3</text>
<text x="505.2" y="258">GND</text>
<text x="486.1" y="261.8">GND</text>
<text x="515.4" y="258.1">PCA9517ADP,118</text>
<text x="557.3" y="272">GND</text>
<text x="538.2" y="284.2">CN2</text>
<text x="63.2" y="358.4">CH340N</text>
<text x="96.8" y="359.6">3V3</text>
<text x="152.6" y="359.6">3V3</text>
<text x="286" y="359.6">+5V</text>
<text x="338.1" y="358.3">3V3</text>
<text x="219.9" y="362.1">3V3</text>
<text x="145.8" y="366.1">H1</text>
<text x="237.2" y="367.3">H2</text>
<text x="26.4" y="377.4">GND</text>
<text x="206.7" y="377.4">GND</text>
<text x="77.7" y="378.6">3V3</text>
<text x="285.5" y="383.7">GND</text>
<text x="337.5" y="383.7">GND</text>
<text x="164.8" y="390.1">GND</text>
<text x="77.2" y="397.7">GND</text>
</g>
<g font-size="2.3">
<text x="127.6" y="33.6">B1</text>
<text x="131.5" y="34.8">GND</text>
<text x="137.5" y="30.5" transform="rotate(-90 137.5 30.5)">0</text>
<text x="138.5" y="33.5" transform="rotate(-90 138.5 33.5)">0</text>
<text x="140" y="30.5" transform="rotate(-90 140 30.5)">0</text>
<text x="141" y="34.8" transform="rotate(-90 141 34.8)">25</text>
<text x="142.3" y="34.8">GND</text>
<text x="148.5" y="33.6">A12</text>
<text x="49.3" y="37.4">1</text>
<text x="49.3" y="39.9">3</text>
<text x="127.6" y="36.1">B2</text>
<text x="127.6" y="38.6">B3</text>
<text x="127.6" y="41.2">B4</text>
<text x="131.5" y="37.4">TX2+</text>
<text x="131.5" y="39.9">TX2-</text>
<text x="141.6" y="37.4">RX2+</text>
<text x="142.1" y="39.9">RX2-</text>
<text x="148.5" y="41.2">A9</text>
<text x="148.5" y="38.6">A10</text>
<text x="148.5" y="36.1">A11</text>
<text x="49.3" y="42.4">2</text>
<text x="127.6" y="43.7">B5</text>
<text x="127.6" y="46.3">B6</text>
<text x="131.5" y="42.4">VBUS</text>
<text x="131.5" y="45">CC2</text>
<text x="131.5" y="47.5">D+</text>
<text x="141.1" y="42.4">VBUS</text>
<text x="141.4" y="45">SBU1</text>
<text x="145" y="47.5">D-</text>
<text x="148.5" y="46.3">A7</text>
<text x="148.5" y="43.7">A8</text>
<text x="240.9" y="45.6">7</text>
<text x="243.3" y="44.3">IN1</text>
<text x="243.3" y="46.8">OUT OV1</text>
<text x="249.6" y="44.3">PR1</text>
<text x="255.1" y="45.6">6</text>
<text x="127.6" y="48.8">B7</text>
<text x="127.6" y="51.3">B8</text>
<text x="127.6" y="53.9">B9</text>
<text x="131.5" y="50.1">D-</text>
<text x="131.5" y="52.6">SBU2</text>
<text x="142.8" y="52.6">CC1</text>
<text x="144.4" y="50.1">D+</text>
<text x="148.5" y="53.9">A4</text>
<text x="148.5" y="51.3">A5</text>
<text x="148.5" y="48.8">A6</text>
<text x="239.6" y="53.2">10</text>
<text x="240.9" y="48.1">8</text>
<text x="240.9" y="50.6">9</text>
<text x="243.3" y="49.4">ST</text>
<text x="243.3" y="51.9">ILM</text>
<text x="249.5" y="49.4">OV2</text>
<text x="249.6" y="51.9">CP2</text>
<text x="255.1" y="53.2">3</text>
<text x="255.1" y="50.6">4</text>
<text x="255.1" y="48.1">5</text>
<text x="515.2" y="48.8">1</text>
<text x="515.2" y="51.3">2</text>
<text x="515.2" y="53.9">3</text>
<text x="517.6" y="50.1">VCCA</text>
<text x="517.6" y="52.6">1DIR</text>
<text x="529.6" y="50.1">VCCB</text>
<text x="530.1" y="52.6">1#OE</text>
<text x="537.1" y="53.9">14</text>
<text x="537.1" y="51.3">15</text>
<text x="537.1" y="48.8">16</text>
<text x="126.3" y="56.4">B10</text>
<text x="126.3" y="59">B11</text>
<text x="131.5" y="55.1">VBUS</text>
<text x="131.5" y="57.7">RX1-</text>
<text x="141.1" y="55.1">VBUS</text>
<text x="142.4" y="57.7">TX1-</text>
<text x="148.5" y="59">A2</text>
<text x="148.5" y="56.4">A3</text>
<text x="239.6" y="55.7">11</text>
<text x="239.6" y="58.3">12</text>
<text x="243.3" y="54.4">SS</text>
<text x="243.3" y="57">GND OUT</text>
<text x="250.5" y="54.4">IN2</text>
<text x="255.1" y="58.3">1</text>
<text x="255.1" y="55.7">2</text>
<text x="515.2" y="56.4">4</text>
<text x="515.2" y="59">5</text>
<text x="517.6" y="55.1">2DIR</text>
<text x="517.6" y="57.7">1A1</text>
<text x="530.1" y="55.1">2#OE</text>
<text x="531.9" y="57.7">1B1</text>
<text x="537.1" y="59">12</text>
<text x="537.1" y="56.4">13</text>
<text x="126.3" y="61.5">B12</text>
<text x="131.5" y="60.2">RX1+</text>
<text x="131.5" y="62.8">GND</text>
<text x="138.5" y="64.2" transform="rotate(-90 138.5 64.2)">0</text>
<text x="141" y="64.2" transform="rotate(-90 141 64.2)">0</text>
<text x="141.8" y="60.2">TX1+</text>
<text x="142.3" y="62.8">GND</text>
<text x="148.5" y="61.5">A1</text>
<text x="515.2" y="61.5">6</text>
<text x="515.2" y="64">7</text>
<text x="517.6" y="60.2">1A2</text>
<text x="517.6" y="62.8">2A1</text>
<text x="517.6" y="65.3">2A2</text>
<text x="531.9" y="65.3">2B2</text>
<text x="531.9" y="62.8">2B1</text>
<text x="531.9" y="60.2">1B2</text>
<text x="537.1" y="64">10</text>
<text x="537.1" y="61.5">11</text>
<text x="137.5" y="67.3" transform="rotate(-90 137.5 67.3)">0</text>
<text x="140" y="67.3" transform="rotate(-90 140 67.3)">0</text>
<text x="515.2" y="66.6">8</text>
<text x="517.6" y="67.8">GND</text>
<text x="530.9" y="67.8">GND</text>
<text x="537.1" y="66.6">9</text>
<text x="533.1" y="141.5">GND</text>
<text x="540" y="142.5">GND</text>
<text x="534.3" y="144">DIN</text>
<text x="535.4" y="146.6">5V</text>
<text x="540" y="147.6">5V</text>
<text x="540" y="145.1">Din</text>
<text x="531.8" y="164.4">GND</text>
<text x="534.6" y="166.9">DI</text>
<text x="538.7" y="167.9">DI</text>
<text x="538.7" y="165.4">GND</text>
<text x="534.1" y="172">5V</text>
<text x="534.6" y="169.4">CI</text>
<text x="538.7" y="173">5V</text>
<text x="538.7" y="170.5">CI</text>
<text x="211.8" y="179.6">1</text>
<text x="223.3" y="179.6">2</text>
<text x="270.1" y="179.6">2</text>
<text x="270.1" y="177.1">1</text>
<text x="272.5" y="178.3">GND</text>
<text x="283.2" y="179.6">GND</text>
<text x="289.4" y="178.3">53</text>
<text x="270.1" y="184.7">4</text>
<text x="270.1" y="182.1">3</text>
<text x="272.5" y="186">NC</text>
<text x="272.5" y="183.4">3V3</text>
<text x="272.5" y="180.9">GND</text>
<text x="283.2" y="182.1">GND</text>
<text x="283.2" y="184.7">GND</text>
<text x="289.4" y="180.9">52</text>
<text x="289.4" y="183.4">51</text>
<text x="289.4" y="186">50</text>
<text x="270.1" y="189.8">6</text>
<text x="270.1" y="187.2">5</text>
<text x="272.5" y="191">IO3</text>
<text x="272.5" y="188.5">IO2</text>
<text x="283.2" y="187.2">GND</text>
<text x="283.2" y="189.8">GND</text>
<text x="289.4" y="188.5">49</text>
<text x="289.4" y="191">48</text>
<text x="270.1" y="197.4">9</text>
<text x="270.1" y="194.8">8</text>
<text x="270.1" y="192.3">7</text>
<text x="272.5" y="196.1">EN</text>
<text x="272.5" y="193.6">NC</text>
<text x="283.2" y="192.3">GND</text>
<text x="283.2" y="194.8">GND</text>
<text x="283.2" y="197.4">GND</text>
<text x="289.4" y="193.6">47</text>
<text x="289.4" y="196.1">46</text>
<text x="268.8" y="202.5">11</text>
<text x="268.8" y="199.9">10</text>
<text x="272.5" y="203.7">GND</text>
<text x="272.5" y="201.2">NC</text>
<text x="272.5" y="198.7">NC</text>
<text x="283.2" y="199.9">GND</text>
<text x="283.2" y="202.5">GND</text>
<text x="289.4" y="198.7">45</text>
<text x="289.4" y="201.2">44</text>
<text x="289.4" y="203.7">43</text>
<text x="268.8" y="207.5">13</text>
<text x="268.8" y="205">12</text>
<text x="272.5" y="208.8">IO1</text>
<text x="272.5" y="206.3">IO0</text>
<text x="283.2" y="205">GND</text>
<text x="283.2" y="207.5">GND</text>
<text x="289.4" y="206.3">42</text>
<text x="289.4" y="208.8">41</text>
<text x="268.8" y="215.2">16</text>
<text x="268.8" y="212.6">15</text>
<text x="268.8" y="210.1">14</text>
<text x="272.5" y="213.9">NC</text>
<text x="272.5" y="211.4">GND</text>
<text x="283.2" y="210.1">GND</text>
<text x="283.2" y="212.6">GND</text>
<text x="283.2" y="215.2">GND</text>
<text x="289.4" y="211.4">40</text>
<text x="289.4" y="213.9">39</text>
<text x="268.8" y="220.2">18</text>
<text x="268.8" y="217.7">17</text>
<text x="272.5" y="221.5">IO4</text>
<text x="272.5" y="219">NC</text>
<text x="272.5" y="216.4">IO10</text>
<text x="283.2" y="217.7">GND</text>
<text x="283.2" y="220.2">GND</text>
<text x="289.4" y="216.4">38</text>
<text x="289.4" y="219">37</text>
<text x="289.4" y="221.5">36</text>
<text x="213.1" y="222.8">1</text>
<text x="224.5" y="222.8">2</text>
<text x="268.8" y="227.9">21</text>
<text x="268.8" y="225.3">20</text>
<text x="268.8" y="222.8">19</text>
<text x="272.5" y="226.6">IO6</text>
<text x="272.5" y="224.1">IO5</text>
<text x="283.2" y="222.8">GND</text>
<text x="285" y="225.3">NC</text>
<text x="285" y="227.9">NC</text>
<text x="289.4" y="224.1">35</text>
<text x="289.4" y="226.6">34</text>
<text x="268.8" y="232.9">23</text>
<text x="268.8" y="230.4">22</text>
<text x="272.5" y="231.7">IO8</text>
<text x="272.5" y="229.1">IO7</text>
<text x="285" y="230.4">NC</text>
<text x="285" y="232.9">NC</text>
<text x="289.4" y="229.1">33</text>
<text x="289.4" y="231.7">32</text>
<text x="268.8" y="238">25</text>
<text x="268.8" y="235.5">24</text>
<text x="272.5" y="239.3">NC</text>
<text x="272.5" y="236.8">NC</text>
<text x="272.5" y="234.2">IO9</text>
<text x="282.2" y="238">RXD0</text>
<text x="282.5" y="235.5">TXD0</text>
<text x="289.4" y="234.2">31</text>
<text x="289.4" y="236.8">30</text>
<text x="289.4" y="239.3">29</text>
<text x="268.8" y="243.1">27</text>
<text x="268.8" y="240.6">26</text>
<text x="272.5" y="244.4">IO19</text>
<text x="272.5" y="241.8">IO18</text>
<text x="285" y="240.6">NC</text>
<text x="285" y="243.1">NC</text>
<text x="289.4" y="241.8">28</text>
<text x="514" y="243.1">1</text>
<text x="514" y="245.6">2</text>
<text x="516.3" y="244.4">VCCA</text>
<text x="528.3" y="244.4">VCCB</text>
<text x="535.8" y="245.6">7</text>
<text x="535.8" y="243.1">8</text>
<text x="514" y="248.2">3</text>
<text x="514" y="250.7">4</text>
<text x="516.3" y="246.9">SCLA</text>
<text x="516.3" y="249.5">SDAA</text>
<text x="516.3" y="252">GND</text>
<text x="528.5" y="249.5">SDAB</text>
<text x="528.7" y="246.9">SCLB</text>
<text x="531.5" y="252">EN</text>
<text x="535.8" y="250.7">5</text>
<text x="535.8" y="248.2">6</text>
<text x="272.8" y="255.6">Strapping Pins</text>
<text x="272.8" y="259.4">GPIO2 1</text>
<text x="272.8" y="263.2">GPIO8 1</text>
<text x="272.8" y="267">GPIO9 0</text>
<text x="536.8" y="287.6">1</text>
<text x="536.8" y="290.1">2</text>
<text x="536.8" y="292.6">3</text>
<text x="539.2" y="288.8">1</text>
<text x="539.2" y="291.4">2</text>
<text x="539.2" y="293.9">3</text>
<text x="536.8" y="295.2">4</text>
<text x="536.8" y="297.7">0</text>
<text x="539.2" y="296.4">4</text>
<text x="539.2" y="299">0</text>
<text x="59.3" y="363.8">1</text>
<text x="61.6" y="365">UD+</text>
<text x="72.2" y="365">V3</text>
<text x="76.1" y="363.8">8</text>
<text x="59.3" y="371.4">4</text>
<text x="59.3" y="368.8">3</text>
<text x="59.3" y="366.3">2</text>
<text x="61.6" y="370.1">GND</text>
<text x="61.6" y="367.6">UD-</text>
<text x="70.1" y="367.6">RXD</text>
<text x="70.4" y="370.1">TXD</text>
<text x="76.1" y="366.3">7</text>
<text x="76.1" y="368.8">6</text>
<text x="76.1" y="371.4">5</text>
<text x="148.7" y="370.7">7</text>
<text x="151" y="371.9">7</text>
<text x="235.8" y="370.1">1</text>
<text x="238.2" y="371.4">1</text>
<text x="304.3" y="368.8">3</text>
<text x="307.8" y="369.8">IN</text>
<text x="316.7" y="369.8">OUT</text>
<text x="323.8" y="368.8">2</text>
<text x="61.6" y="372.6">RTS#</text>
<text x="70.1" y="372.6">VCC</text>
<text x="148.7" y="375.8">5</text>
<text x="148.7" y="373.2">6</text>
<text x="151" y="377">5</text>
<text x="151" y="374.5">6</text>
<text x="235.8" y="372.6">2</text>
<text x="235.8" y="375.2">3</text>
<text x="235.8" y="377.7">4</text>
<text x="238.2" y="373.9">2</text>
<text x="238.2" y="376.5">3</text>
<text x="304.3" y="373.9">4</text>
<text x="307.8" y="374.9">TAB</text>
<text x="316.4" y="374.9">GND</text>
<text x="323.8" y="373.9">1</text>
<text x="148.7" y="383.4">2</text>
<text x="148.7" y="380.8">3</text>
<text x="148.7" y="378.3">4</text>
<text x="151" y="382.1">3</text>
<text x="151" y="379.6">4</text>
<text x="235.8" y="380.3">5</text>
<text x="235.8" y="382.8">6</text>
<text x="238.2" y="379">4</text>
<text x="238.2" y="381.5">5</text>
<text x="148.7" y="385.9">1</text>
<text x="151" y="387.2">1</text>
<text x="151" y="384.6">2</text>
<text x="235.8" y="385.3">7</text>
<text x="238.2" y="384.1">6</text>
<text x="238.2" y="386.6">7</text>
</g>
<g font-size="2.3" fill="#00f">
<text x="498.9" y="59.9">IO6</text>
<text x="498.9" y="57.3">IO7</text>
<text x="550.9" y="59.9">+IO6</text>
<text x="550.9" y="57.3">+IO7</text>
<text x="550.9" y="62.4">+IO5</text>
<text x="517.9" y="145">+IO7</text>
<text x="516.6" y="167.8">+IO5</text>
<text x="516.6" y="170.4">+IO6</text>
<text x="180.7" y="180.5">EN</text>
<text x="253.8" y="190.7">IO3</text>
<text x="254.3" y="195.8">EN</text>
<text x="253.8" y="205.9">IO0</text>
<text x="253.8" y="208.5">IO1</text>
<text x="252.6" y="216.1">IO10</text>
<text x="253.8" y="221.2">IO4</text>
<text x="190.3" y="223.7">IO9</text>
<text x="253.8" y="223.7">IO5</text>
<text x="253.8" y="226.2">IO6</text>
<text x="253.8" y="233.9">IO9</text>
<text x="303.3" y="237.7">TXD</text>
<text x="303.3" y="235.1">RXD</text>
<text x="252.6" y="244">IO19</text>
<text x="252.6" y="241.5">IO18</text>
<text x="496.4" y="246.6">IO10</text>
<text x="497.7" y="249.1">IO1</text>
<text x="549.7" y="249.1">SDA</text>
<text x="549.7" y="246.6">SCL</text>
<text x="491.6" y="293.6">SDA</text>
<text x="502" y="296.1">SCL</text>
<text x="89.9" y="369.8">TXD</text>
<text x="89.9" y="367.2">RXD</text>
<text x="164.8" y="373.6">IO3</text>
<text x="164.8" y="376.1">IO0</text>
<text x="219.5" y="376.1">IO4</text>
<text x="164.8" y="378.6">IO1</text>
<text x="164.8" y="381.2">IO10</text>
<text x="218.3" y="383.7">IO18</text>
<text x="219.5" y="378.6">IO6</text>
<text x="219.5" y="381.2">IO7</text>
<text x="218.3" y="386.3">IO19</text>
</g>
<g font-size="2.2" fill="#000080">
<text x="44.7" y="31.9">DC1</text>
<text x="337.6" y="35.8">C4</text>
<text x="349" y="34.4">C11</text>
<text x="110" y="39.8">R6</text>
<text x="167.1" y="47.4">R5</text>
<text x="229.6" y="59.9">C24</text>
<text x="492.5" y="59.9">C17</text>
<text x="566.2" y="59.9">C18</text>
<text x="197.9" y="174.3">R4</text>
<text x="216.9" y="183.2">C19</text>
<text x="208" y="217.5">R12</text>
<text x="248.7" y="228.9">R11 IO7</text>
<text x="211.8" y="251.7">C8</text>
<text x="222" y="251.7">C9</text>
<text x="491.2" y="251.7">C22</text>
<text x="562.4" y="261.8">C23</text>
<text x="512.8" y="284.7">R9</text>
<text x="521.7" y="284.7">R8</text>
<text x="83.6" y="387.7">C14</text>
</g>
<g font-size="2.2" fill="#00f">
<text x="44.7" y="34.2">DC050-T</text>
<text x="337.6" y="38.1">22uF</text>
<text x="349" y="36.7">1uF</text>
<text x="110" y="42.1">5.1K</text>
<text x="167.1" y="49.7">5.1K</text>
<text x="229.6" y="62.2">100nF</text>
<text x="492.5" y="62.2">100nFIO5</text>
<text x="566.2" y="62.2">100nF</text>
<text x="197.9" y="176.8">10K</text>
<text x="249.9" y="185.7">10K R10</text>
<text x="216.9" y="190.8">100nF</text>
<text x="208" y="220">10K</text>
<text x="247.4" y="234">10K</text>
<text x="211.8" y="254">100nF</text>
<text x="222" y="254">100nF</text>
<text x="491.2" y="254">100nF</text>
<text x="562.4" y="264.1">100nF</text>
<text x="512.8" y="287.2">10K</text>
<text x="521.7" y="287.2">10K</text>
<text x="83.6" y="390.2">100nF</text>
</g>
<g font-size="1.6" fill="#000080">
<text x="130.6" y="25.9">USBC1</text>
<text x="244.9" y="33.5">R16</text>
<text x="242.3" y="41.1">U20</text>
<text x="244.9" y="37.3">23.7k</text>
<text x="430.3" y="37.3">LED1</text>
<text x="266.4" y="44.9">R14</text>
<text x="516.6" y="46.2">U17</text>
<text x="266.4" y="48.7">23.7k</text>
<text x="535.7" y="138.9">U19</text>
<text x="535.7" y="161.7">U18</text>
<text x="213.1" y="177">SW1</text>
<text x="271.5" y="174.4">U9</text>
<text x="214.4" y="220.2">SW2</text>
<text x="515.4" y="239.2">U16</text>
<text x="202.9" y="250.6">C16</text>
<text x="202.9" y="251.9">10uF</text>
<text x="276.6" y="249.4">2.4GHz</text>
<text x="60.7" y="361.1">U13</text>
<text x="307.1" y="366.2">U10</text>
<text x="291.8" y="372.6">C12</text>
<text x="291.8" y="373.8">10uF</text>
<text x="343.9" y="372.6">C13</text>
<text x="343.9" y="373.8">10uF</text>
<text x="307.1" y="379.4">LM1117IMPX-3.3/NOPB</text>
</g>
</svg>
